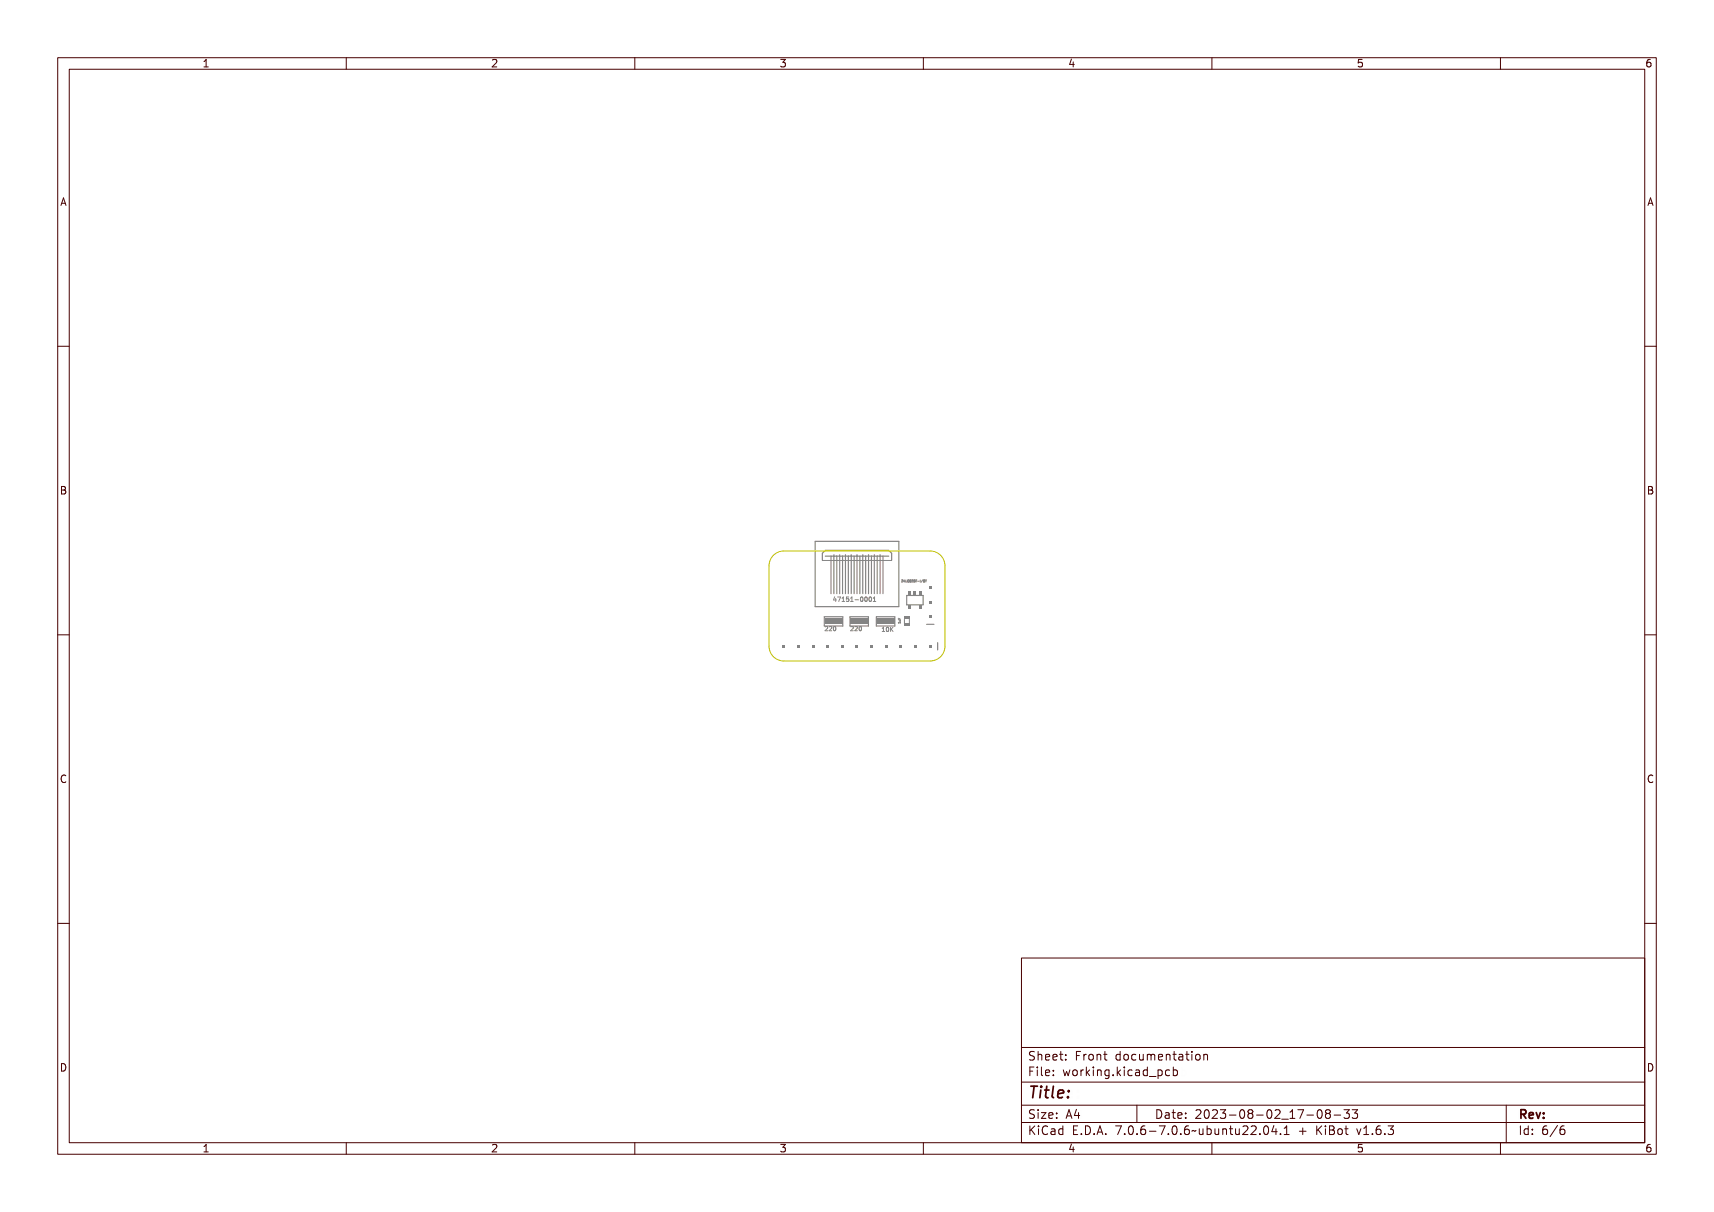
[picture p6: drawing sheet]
<svg xmlns="http://www.w3.org/2000/svg" width="297mm" height="210mm" viewBox="0 0 297 210" stroke-linecap="round" stroke-linejoin="round" font-family="sans-serif">
<g fill="none" stroke="#848484" stroke-width=".17">
<path d="M143.3 108.6h.1a.28 .28 0 0 1 .3 .2 .28 .28 0 0 1-.2 .3l-.1 .1 .4 .1h-.5l.3-.5v-.1h-.3zM143.4 108.9l-.4 .4h.4M143.9 108.6h.1a.28 .28 0 0 1 .3 .2 .28 .28 0 0 1-.2 .3l-.1 .1 .3 .1h-.4l.3-.5v-.1h-.3zM144.5 108.7l.1-.1a.35 .35 0 0 1 .4 .4 .35 .35 0 0 1-.4 .3l-.1-.2zM144.6 103.4l-.2 .6h.5M144.7 108.7a.3 .3 0 0 1 .2 .3 .3 .3 0 0 1-.2 .2zM144.8 103.7v.5M145.1 103.4h.6l-.4 .8M146.1 103.5h.1v.5h.1l-.1 .2h-.1v-.1h-.4zM146.1 103.6v.4h-.3zM146.4 103.5h.5l-.3 .7h-.1l.3-.6zM147.1 103.5h.2v.7h.2h-.4h.1v-.6h-.1z"/>
<path d="M147.7 103.5h.4l-.3 .1v.2a.25 .25 0 0 1 .3 .1 .25 .25 0 0 1-.1 .3 .25 .25 0 0 1-.4-.1 .2 .2 0 0 0 .3 .1 .2 .2 0 0 0 .1-.3 .2 .2 0 0 0-.3 0zM147.8 108.6a.28 .28 0 0 1 .4 .2 .28 .28 0 0 1-.2 .3l-.1 .1 .3 .1h-.4l.3-.5-.1-.1h-.2zM147.8 108.9l-.4 .4h.5M148.3 103.5h.3v.7h.1h-.4h.2v-.6h-.2zM148.4 108.6a.28 .28 0 0 1 .4 .2 .28 .28 0 0 1-.2 .3l-.1 .1 .3 .1h-.4l.3-.5-.1-.1h-.2zM149 108.7l.1-.1a.35 .35 0 0 1 .3 .4 .35 .35 0 0 1-.3 .3l-.1-.2zM149 103.9l.3 .1zM149.1 108.7a.3 .3 0 0 1 .2 .3 .3 .3 0 0 1-.2 .2zM149.6 103.6v-.1a.37 .37 0 0 1 .4 .4 .37 .37 0 0 1-.4 .3l-.1-.2zM149.7 103.6a.31 .31 0 0 1 .2 .3 .31 .31 0 0 1-.2 .3zM150.2 103.6l.1-.1a.37 .37 0 0 1 .3 .4 .37 .37 0 0 1-.3 .3l-.2-.2zM150.3 103.6a.31 .31 0 0 1 .2 .3 .31 .31 0 0 1-.2 .3z"/>
<path d="M150.8 103.6l.1-.1a.37 .37 0 0 1 .3 .4 .37 .37 0 0 1-.3 .3l-.1-.2zM150.9 103.6a.31 .31 0 0 1 .2 .3 .31 .31 0 0 1-.2 .3zM151.4 103.5h.3v.7h.2h-.5h.2v-.6h-.2zM152.9 109.4h.4M152.9 108.9h.1M153.3 108.8l.2-.1v.7l.2 .1h-.4l.1-.1v-.6zM153.9 108.8v-.1a.35 .35 0 0 1 .4 .4 .35 .35 0 0 1-.4 .3l-.1-.1zM154 108.8a.3 .3 0 0 1 .2 .3 .3 .3 0 0 1-.2 .3zM154.4 108.7h.1v.4l.4-.4-.3 .3 .3 .5-.3-.4-.1 .4h-.1zM155.7 107.7h.4v.2h-.4zM155.7 107.1v.1l.2-.1v.1l.2 .1h-.4zM155.8 107.4h.3v.1l-.3 .1 .2-.1z"/>
<path d="M156.3 100.5h-.1M156.3 100.5h.1M156.4 100.5h.1M156.4 100.5l-.2 .4h.3M156.7 100.5l-.1 .2h.2M156.8 100.5a.16 .16 0 0 1 .2 .1 .16 .16 0 0 1-.1 .2l.1 .1h-.2l.2-.3zM157.2 100.5l.1 .4-.2-.1zM157.2 100.6v.1h-.1zM157.4 100.5l.1 .3 .1 .1h-.2zM157.7 100.6l.2-.1-.2 .1 .2 .3a.18 .18 0 0 1-.2-.1 .18 .18 0 0 1 0-.2zM158.1 100.6v.2zM158.3 100.5a.16 .16 0 0 1 .2 .1 .16 .16 0 0 1-.2 .2l.2 .1h-.2l.2-.3z"/>
<path d="M158.6 100.5l.2 .1v.2l-.2 .1zM158.6 100.7l.2 .1h-.2zM158.6 100.6l.1 .1zM158.9 100.5h.2l-.1 .1v.3zM159.2 100.7l.2 .1zM159.5 100.5h.2v.4h-.2zM159.9 100.5l-.1 .4zM160.1 100.6l.1 .2zM160.3 100.5h.3l-.1 .1v.3z"/>
<circle cx="144.7" cy="109" r=".06"/>
<circle cx="149.2" cy="109" r=".06"/>
<circle cx="149.7" cy="103.9" r=".07"/>
<circle cx="150.4" cy="103.9" r=".07"/>
<circle cx="151" cy="103.9" r=".07"/>
<circle cx="154" cy="109.1" r=".06"/>
<circle cx="158.1" cy="100.7" r=".17"/>
<circle cx="158.1" cy="100.7" r=".03"/>
<circle cx="160.1" cy="100.7" r=".16"/>
</g>
<path d="M157.1 103.2h2.9v1.6h-2.9z" fill="none" stroke="#848484" stroke-width=".2"/>
<g fill="#848484">
<path d="M159.2 104.8h.5v.7h-.5z" fill-rule="evenodd"/>
<path d="M159.2 102.5h.5v.6h-.5z" fill-rule="evenodd"/>
<path d="M158.3 102.5h.5v.6h-.5z" fill-rule="evenodd"/>
<path d="M157.3 104.8h.5v.7h-.5z" fill-rule="evenodd"/>
<path d="M157.3 102.5h.5v.6h-.5z" fill-rule="evenodd"/>
</g>
<g fill="none" stroke="#848484" stroke-width=".2">
<path d="M141.3 93.8h14.5v11.3h-14.5zM142.5 97.1v-1.2l.5-.5h11l.5 .5v1.2M143 96.4h11M144 96.4v6.5M144.5 96.1v6.8M145 96.4v6.5M145.5 96.1v6.8M146 96.4v6.5M146.5 96.1v6.8M147 96.4v6.5M147.5 96.1v6.8M148 96.4v6.5"/>
<path d="M148.5 96.1v6.8M149 96.4v6.5M149.5 96.1v6.8M150 96.4v6.5M150.5 96.1v6.8M151 96.4v6.5M151.5 96.1v6.8M152 96.4v6.5M152.5 96.1v6.8M153 96.4v6.5M162.5 111.4v1.2"/>
</g>
<path d="M142.5 97.1h12" fill="none" stroke="#848484" stroke-width=".17"/>
<g fill="#848484">
<path d="M160.9 111.7h.6v.5h-.6z" fill-rule="evenodd"/>
<path d="M158.4 111.7h.5v.5h-.5z" fill-rule="evenodd"/>
<path d="M155.9 111.7h.5v.5h-.5z" fill-rule="evenodd"/>
<path d="M153.3 111.7h.5v.5h-.5z" fill-rule="evenodd"/>
<path d="M150.8 111.7h.5v.5h-.5z" fill-rule="evenodd"/>
<path d="M148.2 111.7h.6v.5h-.6z" fill-rule="evenodd"/>
<path d="M145.7 111.7h.5v.5h-.5z" fill-rule="evenodd"/>
<path d="M143.2 111.7h.5v.5h-.5z" fill-rule="evenodd"/>
<path d="M140.6 111.7h.5v.5h-.5z" fill-rule="evenodd"/>
<path d="M138.1 111.7h.5v.5h-.5z" fill-rule="evenodd"/>
<path d="M135.5 111.7h.6v.5h-.6z" fill-rule="evenodd"/>
</g>
<path d="M156.7 107.3v.7M157.6 107.3v.7" fill="none" stroke="#848484" stroke-width=".17"/>
<g fill="#848484">
<path d="M156.7 106.8h.9v.5h-.9z" fill-rule="evenodd"/>
<path d="M156.7 108h.9v.5h-.9z" fill-rule="evenodd"/>
</g>
<path d="M147.3 106.9h3.2v1.6h-3.2z" fill="none" stroke="#848484" stroke-width=".2"/>
<path d="M147.3 107.2h3.1v1h-3.1z" fill-rule="evenodd" fill="#848484"/>
<path d="M142.8 106.9h3.2v1.6h-3.2z" fill="none" stroke="#848484" stroke-width=".2"/>
<path d="M142.9 107.2h3.1v1h-3.1z" fill-rule="evenodd" fill="#848484"/>
<path d="M160.6 108.2h1.2" fill="none" stroke="#848484" stroke-width=".2"/>
<g fill="#848484">
<path d="M160.9 106.7h.6v.5h-.6z" fill-rule="evenodd"/>
<path d="M160.9 104.1h.6v.5h-.6z" fill-rule="evenodd"/>
<path d="M160.9 101.6h.6v.5h-.6z" fill-rule="evenodd"/>
</g>
<path d="M151.9 106.9h3.2v1.6h-3.2z" fill="none" stroke="#848484" stroke-width=".2"/>
<path d="M151.9 107.2h3.1v1h-3.1z" fill-rule="evenodd" fill="#848484"/>
<path d="M133.8 96.4a2.54 2.54 0 0 1 2-.9h25.4a2.54 2.54 0 0 1 2.5 2.5v14a2.54 2.54 0 0 1-2.5 2.5h-25.4a2.54 2.54 0 0 1-2.5-2.5v-14v-.6z" fill="none" stroke="#c2c200" stroke-width=".17"/>
<g fill="none" stroke="#480000" stroke-width=".17">
<path d="M10 10h277v190h-277zM12 12h273v186h-273zM60 10v2M110 10v2M160 10v2M210 10v2M260 10v2M10 60h2M285 60h2M10 110h2M285 110h2M10 160h2"/>
<path d="M285 160h2M177 166h108v32h-108zM60 198v2M110 198v2M160 198v2M177 181.5h108M177 187.5h108M177 191.5h108M177 194.5h108M178.1 195.2h.2v.6l.6-.6h.3l-.6 .6 .6 .8h-.2l-.5-.7-.2 .2v.5h-.2zM178.2 185h.9v.2h-.7v.4h.6v.2h-.6v.7h-.2zM178.3 182.4l.5-.1h.2v.2a.31 .31 0 0 0-.5-.1 .31 .31 0 0 0 0 .5 .5 .5 0 0 1 .6 .6 .5 .5 0 0 1-.8 .2l-.1-.2a.34 .34 0 0 0 .4 .1 .34 .34 0 0 0 .1-.5 .47 .47 0 0 1-.5-.2 .47 .47 0 0 1 .1-.5z"/>
<path d="M178.3 192.5l.5-.1h.2v.2a.31 .31 0 0 0-.5-.1 .31 .31 0 0 0 0 .5 .5 .5 0 0 1 .6 .6 .5 .5 0 0 1-.8 .2l-.1-.2a.34 .34 0 0 0 .4 .1 .34 .34 0 0 0 .1-.5 .47 .47 0 0 1-.5-.2 .47 .47 0 0 1 .1-.5zM179.4 182.2h.2v.6a.35 .35 0 0 1 .4-.1 .35 .35 0 0 1 .2 .4v.6h-.2v-.8h-.4v.8h-.2zM179.5 185.4h.4v.9h.4v.2h-.9v-.2h.3v-.8h-.2zM179.5 192.8h.4v.9h.4v.1h-.9v-.1h.3v-.8h-.2zM179.5 195.6h.4v.9h.4v.1h-.9v-.1h.3v-.8h-.2zM179.7 184.9h.2v.3h-.2zM179.7 192.3h.2v.3h-.2zM179.7 195.1h.2v.3h-.2zM180.6 184.9h.4v1.3l.4 .1v.2l-.5-.2v-1.2h-.3zM180.6 192.8h.8v.1l-.6 .8h.6v.1h-.8v-.1l.6-.8h-.6zM180.7 182.8a.49 .49 0 0 1 .6-.1 .49 .49 0 0 1 .2 .5h-.8a.42 .42 0 0 0 .3 .4 .42 .42 0 0 0 .4-.1v.2a.6 .6 0 0 1-.8-.1 .6 .6 0 0 1 .1-.8zM180.7 195.4l.5-.2h.3v.2a.43 .43 0 0 0-.6 0 .43 .43 0 0 0-.2 .5 .43 .43 0 0 0 .2 .5 .43 .43 0 0 0 .6 0v.2a.66 .66 0 0 1-.8-.1 .66 .66 0 0 1-.1-.8z"/>
<path d="M180.8 182.9l.4-.1 .1 .3h-.6zM181.8 195.6h.2a.45 .45 0 0 1 .5 0 .45 .45 0 0 1 .1 .4v.6h-.1v-.1a.38 .38 0 0 1-.5 .2 .38 .38 0 0 1-.2-.5 .38 .38 0 0 1 .4-.2h.3a.35 .35 0 0 0-.3-.4 .35 .35 0 0 0-.4 .2zM181.9 182.8a.49 .49 0 0 1 .6-.1 .49 .49 0 0 1 .2 .5h-.8a.42 .42 0 0 0 .3 .4 .42 .42 0 0 0 .5-.1v.2a.6 .6 0 0 1-.9-.1 .6 .6 0 0 1 .1-.8zM181.9 185.5a.49 .49 0 0 1 .6-.1 .49 .49 0 0 1 .2 .5h-.8a.42 .42 0 0 0 .3 .4 .42 .42 0 0 0 .5-.1v.2a.6 .6 0 0 1-.9-.1 .6 .6 0 0 1 .1-.8zM181.9 192.9a.49 .49 0 0 1 .6-.1 .49 .49 0 0 1 .2 .5h-.8a.42 .42 0 0 0 .3 .4 .42 .42 0 0 0 .5-.1v.2a.6 .6 0 0 1-.9-.1 .6 .6 0 0 1 .1-.8zM182 196.2l.5-.1a.31 .31 0 0 1-.2 .4 .31 .31 0 0 1-.4-.1zM182 182.9l.4-.1 .1 .3h-.6zM182 185.6l.4-.1 .1 .3h-.6zM182 193l.4-.1 .1 .3h-.6zM183 195.7l.4-.2 .2 .2v-.6h.2v1.5h-.2v-.1a.42 .42 0 0 1-.5 .1 .42 .42 0 0 1-.2-.5zM183.2 195.8l.1-.1a.4 .4 0 0 1 .3 .4 .4 .4 0 0 1-.3 .4l-.2-.2zM183.2 182.3h.2v.4h.4v.1h-.4l.1 .8h.3v.1h-.2a.3 .3 0 0 1-.4-.3v-.6h-.3v-.1h.3z"/>
<path d="M183.3 185.4h.2v.3h-.2zM183.3 186.2h.2v.3h-.2zM183.3 192.8h.2v.3h-.2zM183.3 193.6h.2v.2h-.2zM184.5 182.7h.2v.3h-.2zM184.5 183.5h.2v.2h-.2zM185.2 185.4h.2l.2 .8 .1-.5h.2l.2 .5 .1-.8h.2l-.2 1.1h-.2l-.2-.7-.2 .7h-.1zM185.4 195.2h.9v.2h-.7v.4h.6v.2h-.6v.5h.7v.1h-.9zM185.7 192.4h.2l.5 1.4h-.2l-.1-.3h-.5l-.1 .3h-.2zM185.8 192.6l.2 .7h-.4zM186.6 182.3h.9v.2h-.7v.4h.6v.2h-.6v.6h-.2zM186.7 185.5a.52 .52 0 0 1 .8 .4 .52 .52 0 0 1-.8 .4l-.1-.4z"/>
<path d="M186.8 185.6l.1-.1a.39 .39 0 0 1 .4 .4 .39 .39 0 0 1-.4 .4l-.1-.2zM186.9 196.4h.2v.2h-.2zM187.1 192.4h.2v.9h.2v.2h-.2v.3h-.2v-.3h-.6v-.2zM187.1 192.6v.7h-.4zM187.8 195.2a.76 .76 0 0 1 .9 .7 .76 .76 0 0 1-.9 .7zM188 195.4a.57 .57 0 0 1 .5 .5 .57 .57 0 0 1-.5 .6zM188 182.7h.2v.2a.3 .3 0 0 1 .3-.3 .3 .3 0 0 1 .3 .3 .37 .37 0 0 0-.5-.1 .37 .37 0 0 0-.1 .4v.5h-.2zM188 185.4h.2v.2a.3 .3 0 0 1 .3-.3 .3 .3 0 0 1 .3 .3 .37 .37 0 0 0-.5-.1 .37 .37 0 0 0-.1 .4v.6h-.2zM189.1 184.9h.1v.9l.5-.4h.2l-.4 .4 .5 .7h-.2l-.4-.6-.2 .1v.5h-.1zM189.1 182.8a.52 .52 0 0 1 .8 .4 .52 .52 0 0 1-.8 .4l-.1-.4zM189.2 182.9l.1-.1a.39 .39 0 0 1 .4 .4 .39 .39 0 0 1-.4 .4l-.1-.2zM189.3 196.4h.3v.2h-.3z"/>
<path d="M190.2 182.7h.2v.1a.35 .35 0 0 1 .4-.1 .35 .35 0 0 1 .3 .4v.6h-.2l-.1-.8h-.3l-.1 .8h-.2zM190.3 185.4h.4v.9h.4v.2h-.9v-.2h.4v-.8h-.3zM190.5 195.2h.3l.4 1.4h-.2l-.1-.3h-.5l-.1 .3h-.2zM190.6 184.9h.1v.3h-.1zM190.6 195.4l.2 .7h-.4zM191.4 185.4h.2v.1a.35 .35 0 0 1 .4-.1 .35 .35 0 0 1 .3 .4v.7h-.2l-.1-.9h-.3l-.1 .9h-.2zM191.7 182.3h.1v.4h.4v.1h-.4l.1 .8h.3v.1h-.2a.3 .3 0 0 1-.3-.3v-.6h-.3v-.1h.3zM191.7 196.4h.3v.2h-.3zM192.7 185.5l.3-.2 .3 .2v-.1h.2v1a.53 .53 0 0 1-.8 .4v-.2a.36 .36 0 0 0 .4 .1 .36 .36 0 0 0 .2-.4l-.1 .1a.53 .53 0 0 1-.7-.3 .53 .53 0 0 1 .2-.6zM192.8 185.6l.1-.1a.39 .39 0 0 1 .4 .4 .39 .39 0 0 1-.4 .4l-.1-.2zM193.8 195.2h.9l-.5 1.4h-.2l.5-1.2h-.7zM193.9 182.8l.3-.2 .3 .2v-.6h.2v1.5h-.2v-.1a.42 .42 0 0 1-.6 .1 .42 .42 0 0 1-.1-.5z"/>
<path d="M194.1 182.8a.4 .4 0 0 1 .4 .4 .4 .4 0 0 1-.4 .4l-.2-.4zM194.1 186.2h.3v.3h-.3zM195.1 184.9h.2v.9l.4-.4h.3l-.5 .4 .5 .7h-.2l-.4-.6-.1 .1v.5h-.2zM195.1 182.8a.52 .52 0 0 1 .8 .4 .52 .52 0 0 1-.8 .4l-.1-.4zM195.2 182.9l.1-.1a.39 .39 0 0 1 .4 .4 .39 .39 0 0 1-.4 .4l-.1-.2zM195.3 196.4h.3v.2h-.3zM196.3 185.4h.5v.9h.3v.2h-.9v-.2h.4v-.8h-.3zM196.3 195.4a.5 .5 0 0 1 .7-.1 .5 .5 0 0 1 .1 .6 .52 .52 0 0 1-.4 .8 .52 .52 0 0 1-.5-.8zM196.4 182.8a.39 .39 0 0 1 .4-.2 .39 .39 0 0 1 .3 .3 .4 .4 0 0 0-.6 0 .4 .4 0 0 0 0 .6 .4 .4 0 0 0 .6 0 .41 .41 0 0 1-.4 .3 .41 .41 0 0 1-.4-.3v-.5zM196.5 195.4a.57 .57 0 0 1 .4 .9l-.3 .2a.86 .86 0 0 1-.1-1.1zM196.6 184.9h.2v.3h-.2zM197 191.5v3"/>
<path d="M197.4 182.7h.2v.8l.2 .1 .3-.2v-.7h.2v1h-.2v-.1a.35 .35 0 0 1-.4 .2 .35 .35 0 0 1-.3-.5zM197.6 185.5a.39 .39 0 0 1 .4-.2 .39 .39 0 0 1 .3 .3 .4 .4 0 0 0-.6 0 .4 .4 0 0 0 0 .6 .4 .4 0 0 0 .6 0 .41 .41 0 0 1-.4 .3 .41 .41 0 0 1-.4-.3v-.5zM197.7 196.4h.3v.2h-.3zM198.6 182.7h.1l.2-.1a.22 .22 0 0 0 .2 .2 .22 .22 0 0 0 .2-.2l.2 .3 .1 .8h-.2v-.8l-.1-.1-.2 .1v.8h-.1v-.8l-.2-.1-.1 .1v.8h-.1zM198.7 185.4h.1a.45 .45 0 0 1 .5 0 .45 .45 0 0 1 .2 .4v.7h-.2v-.2a.38 .38 0 0 1-.5 .2 .38 .38 0 0 1-.2-.5 .38 .38 0 0 1 .5-.2h.2a.35 .35 0 0 0-.3-.4 .35 .35 0 0 0-.3 .2zM198.7 195.4l.5-.2h.2v.2a.43 .43 0 0 0-.5 0 .43 .43 0 0 0-.1 .5 .48 .48 0 0 1 .7 0 .48 .48 0 0 1-.1 .7 .48 .48 0 0 1-.7-.1l-.1-.6zM198.8 186l.5-.1a.31 .31 0 0 1-.1 .4 .31 .31 0 0 1-.4-.1zM198.9 195.9a.29 .29 0 0 1 .4 .1 .29 .29 0 0 1-.1 .4 .29 .29 0 0 1-.4-.1zM199.9 185.5l.3-.2 .3 .2v-.6h.2v1.6h-.2v-.2a.42 .42 0 0 1-.5 .1 .42 .42 0 0 1-.2-.5zM199.9 182.8a.49 .49 0 0 1 .6-.1 .49 .49 0 0 1 .2 .5h-.7a.42 .42 0 0 0 .2 .4 .42 .42 0 0 0 .5-.1v.2a.6 .6 0 0 1-.8-.1 .6 .6 0 0 1 0-.8zM200 196h.5v.2h-.5zM200 185.6l.1-.1a.39 .39 0 0 1 .4 .4 .39 .39 0 0 1-.4 .4l-.1-.2z"/>
<path d="M200.1 182.9l.3-.1 .2 .3h-.6zM200.1 192.4a.76 .76 0 0 1 1 .7 .76 .76 0 0 1-1 .7zM200.3 192.6a.57 .57 0 0 1 .6 .5 .57 .57 0 0 1-.6 .6zM200.9 186.8l1.2 .1zM201 195.2h.9l-.5 1.4h-.2l.5-1.2h-.7zM201.1 182.7h.1v.1a.35 .35 0 0 1 .5-.1 .35 .35 0 0 1 .2 .4v.6h-.2v-.8h-.4l-.1 .8h-.1zM201.4 192.8h.2a.45 .45 0 0 1 .5 0 .45 .45 0 0 1 .1 .4v.6h-.1v-.1a.38 .38 0 0 1-.5 .2 .38 .38 0 0 1-.2-.5 .38 .38 0 0 1 .4-.2h.3a.35 .35 0 0 0-.3-.4 .35 .35 0 0 0-.4 .2zM201.6 193.4l.5-.1a.31 .31 0 0 1-.2 .4 .31 .31 0 0 1-.4-.1zM202.2 185.4h.2v.1a.46 .46 0 0 1 .6 0 .46 .46 0 0 1 .1 .6 .39 .39 0 0 1-.2 .4 .39 .39 0 0 1-.5-.2v.6h-.2zM202.5 182.3h.2v.4h.4v.1h-.4v.8h.4v.1h-.2a.3 .3 0 0 1-.4-.3v-.6h-.3v-.1h.3zM202.5 185.6l.1-.1a.4 .4 0 0 1 .4 .4 .4 .4 0 0 1-.4 .4l-.2-.2zM202.5 196.4h.3v.2h-.3z"/>
<path d="M202.8 192.4h.2v.4h.4v.1h-.4l.1 .8h.3v.1h-.2a.3 .3 0 0 1-.4-.3v-.6h-.3v-.1h.3zM203.5 182.7h.2a.45 .45 0 0 1 .4 0 .45 .45 0 0 1 .2 .4v.6h-.2v-.1a.38 .38 0 0 1-.5 .2 .38 .38 0 0 1-.2-.5 .38 .38 0 0 1 .5-.2h.2a.35 .35 0 0 0-.2-.4 .35 .35 0 0 0-.4 .2zM203.5 195.4a.5 .5 0 0 1 .7-.1 .5 .5 0 0 1 .1 .6 .52 .52 0 0 1-.4 .8 .52 .52 0 0 1-.5-.8zM203.6 185.5a.39 .39 0 0 1 .4-.2 .39 .39 0 0 1 .3 .3 .4 .4 0 0 0-.5 0 .4 .4 0 0 0 0 .6 .4 .4 0 0 0 .5 0 .41 .41 0 0 1-.4 .3 .41 .41 0 0 1-.4-.3v-.5zM203.7 183.3l.4-.1a.31 .31 0 0 1-.1 .4 .31 .31 0 0 1-.4-.1zM203.7 195.4a.57 .57 0 0 1 .4 .9l-.2 .2a.86 .86 0 0 1-.2-1.1zM203.9 192.9a.49 .49 0 0 1 .6-.1 .49 .49 0 0 1 .2 .5h-.8a.42 .42 0 0 0 .3 .4 .42 .42 0 0 0 .5-.1v.2a.6 .6 0 0 1-.9-.1 .6 .6 0 0 1 .1-.8zM204 193l.4-.1 .1 .3h-.6zM204.7 184.9h.1v.6a.45 .45 0 0 1 .7 0 .45 .45 0 0 1 0 .6 .39 .39 0 0 1-.2 .4 .39 .39 0 0 1-.5-.2v.2h-.1zM204.9 182.3h.2v.4h.4v.1h-.4v.8h.4v.1h-.2a.3 .3 0 0 1-.4-.3v-.6h-.3v-.1h.3zM204.9 185.6l.1-.1a.39 .39 0 0 1 .4 .4 .39 .39 0 0 1-.4 .4l-.1-.2zM204.9 196.4h.3v.2h-.3z"/>
<path d="M205.3 192.8h.2v.3h-.2zM205.3 193.6h.2v.2h-.2zM205.9 182.7h.5v.9h.3v.1h-.9v-.1h.4v-.8h-.3zM205.9 195.4l.5-.2h.2v.2a.43 .43 0 0 0-.5 0 .43 .43 0 0 0-.1 .5 .48 .48 0 0 1 .7 0 .48 .48 0 0 1-.1 .7 .48 .48 0 0 1-.7-.1l-.1-.6zM206.1 195.9a.29 .29 0 0 1 .4 .1 .29 .29 0 0 1-.1 .4 .29 .29 0 0 1-.4-.1zM206.2 182.2h.2v.3h-.2zM207 196l.3-.1 .5 .1 .2-.1a.38 .38 0 0 1-.7 .2l-.3 .1zM207.1 182.8a.52 .52 0 0 1 .8 .4 .52 .52 0 0 1-.8 .4l-.1-.4zM207.3 182.9l.1-.1a.39 .39 0 0 1 .4 .4 .39 .39 0 0 1-.4 .4l-.2-.2zM207.4 192.5a.53 .53 0 0 1 .8 .1 .53 .53 0 0 1-.3 .7l-.3 .4h.7v.1h-.9v-.1l.3-.4a.49 .49 0 0 0 .2-.7l-.5 .1zM208.3 182.7h.1v.1a.35 .35 0 0 1 .5-.1 .35 .35 0 0 1 .2 .4v.6h-.2v-.8h-.4l-.1 .8h-.1zM208.3 195.6h.1l.1 .8 .2 .1 .2-.2v-.7h.2v1h-.2v-.1a.35 .35 0 0 1-.4 .2 .35 .35 0 0 1-.2-.5z"/>
<path d="M208.7 192.6a.5 .5 0 0 1 .6-.1 .5 .5 0 0 1 .2 .6 .52 .52 0 0 1-.5 .8 .52 .52 0 0 1-.4-.8zM208.9 192.6a.57 .57 0 0 1 .4 .9l-.3 .2a.86 .86 0 0 1-.1-1.1zM209.5 195.1h.2v.6a.45 .45 0 0 1 .6-.1 .45 .45 0 0 1 .1 .7 .39 .39 0 0 1-.3 .4 .39 .39 0 0 1-.4-.2v.1h-.2zM209.7 195.8l.1-.1a.4 .4 0 0 1 .4 .4 .4 .4 0 0 1-.4 .4l-.1-.2zM209.8 192.5a.53 .53 0 0 1 .8 .1 .53 .53 0 0 1-.3 .7l-.3 .4h.7v.1h-.9v-.1l.3-.4a.49 .49 0 0 0 .2-.7l-.5 .1zM210 198v2M210.7 195.6h.2v.8l.2 .1 .2-.2v-.7h.2v1h-.2v-.1a.35 .35 0 0 1-.4 .2 .35 .35 0 0 1-.2-.5zM211 192.4a.46 .46 0 0 1 .6 0 .46 .46 0 0 1 .1 .6l-.1 .1a.45 .45 0 0 1 .2 .6 .45 .45 0 0 1-.6 .2l-.2-.1v-.2a.35 .35 0 0 0 .5 .1 .35 .35 0 0 0 0-.5h-.3v-.2a.28 .28 0 0 0 .4-.1 .28 .28 0 0 0 0-.3 .28 .28 0 0 0-.4 0h-.2zM211.9 195.6h.2v.1a.35 .35 0 0 1 .4-.1 .35 .35 0 0 1 .2 .4v.6h-.2v-.8h-.4v.8h-.2zM212.4 193.2h.5v.2h-.5zM213.3 195.2h.2v.4h.4v.1h-.4v.8h.4v.1h-.2a.3 .3 0 0 1-.4-.3v-.6h-.3v-.1h.3zM213.5 192.6a.5 .5 0 0 1 .6-.1 .5 .5 0 0 1 .2 .6 .52 .52 0 0 1-.5 .8 .52 .52 0 0 1-.4-.8z"/>
<path d="M213.7 192.6a.57 .57 0 0 1 .4 .9l-.3 .2a.86 .86 0 0 1-.1-1.1zM214.3 195.6h.2v.8l.2 .1 .2-.2v-.7h.2v1h-.2v-.1a.35 .35 0 0 1-.4 .2 .35 .35 0 0 1-.2-.5zM214.7 192.5a.41 .41 0 0 1 .7-.1 .41 .41 0 0 1-.2 .7 .42 .42 0 0 1 .2 .6 .42 .42 0 0 1-.7 0 .42 .42 0 0 1 .2-.6l-.3-.2zM215.5 195.3a.53 .53 0 0 1 .8 .1 .53 .53 0 0 1-.3 .7l-.3 .4h.6v.1h-.9v-.1l.4-.4a.49 .49 0 0 0 .2-.8l-.5 .2zM216 193.2h.5v.2h-.5zM216.7 195.3a.53 .53 0 0 1 .8 .1 .53 .53 0 0 1-.3 .7l-.3 .4h.6v.1h-.9v-.1l.4-.4a.49 .49 0 0 0 .2-.8l-.5 .2zM217.1 192.6a.5 .5 0 0 1 .7-.1 .5 .5 0 0 1 .1 .6 .52 .52 0 0 1-.5 .8 .52 .52 0 0 1-.4-.8zM217.3 192.6a.57 .57 0 0 1 .4 .9l-.3 .2a.86 .86 0 0 1-.1-1.1zM218.2 196.4h.2v.2h-.2zM218.2 192.5a.53 .53 0 0 1 .8 .1 .53 .53 0 0 1-.3 .7l-.3 .4h.7v.1h-.9v-.1l.3-.4a.49 .49 0 0 0 .2-.7l-.5 .1zM219.2 195.4a.5 .5 0 0 1 .6-.1 .5 .5 0 0 1 .2 .6 .52 .52 0 0 1-.5 .8 .52 .52 0 0 1-.5-.8zM219.2 194.2l1.3 .1z"/>
<path d="M219.4 195.4a.57 .57 0 0 1 .3 .9l-.2 .2a.86 .86 0 0 1-.1-1.1zM220.7 192.5l.5-.1v1.3h.3v.1h-.8v-.1h.3v-1.1h-.3zM220.8 195.2h.2v.9h.2v.2h-.2v.3h-.2v-.3h-.6v-.2zM220.8 195.4v.7h-.4zM221.8 196.4h.2v.2h-.2zM221.8 192.4h.9l-.5 1.4h-.2l.5-1.2h-.7zM222.8 195.3l.5-.1v1.3h.3v.1h-.8v-.1h.3v-1.1h-.3zM223.2 193.2h.5v.2h-.5zM224.3 192.6a.5 .5 0 0 1 .7-.1 .5 .5 0 0 1 .1 .6 .52 .52 0 0 1-.4 .8 .52 .52 0 0 1-.5-.8zM224.5 192.6a.57 .57 0 0 1 .4 .9l-.2 .2a.86 .86 0 0 1-.2-1.1zM225.4 195.5h.2v.4h.4v.2h-.4v.4h-.2v-.4h-.4v-.2h.4zM225.5 192.5a.41 .41 0 0 1 .7-.1 .41 .41 0 0 1-.2 .7 .42 .42 0 0 1 .2 .6 .42 .42 0 0 1-.7 0 .42 .42 0 0 1 .2-.6l-.3-.2z"/>
<path d="M226.8 193.2h.5v.2h-.5zM227.5 195.2h.2v.6l.6-.6h.2l-.6 .6 .6 .8h-.2l-.5-.7-.1 .2v.5h-.2zM227.8 192.4a.46 .46 0 0 1 .7 0 .46 .46 0 0 1 0 .6l-.1 .1a.45 .45 0 0 1 .3 .6 .45 .45 0 0 1-.7 .2l-.2-.1v-.2a.35 .35 0 0 0 .5 .1 .35 .35 0 0 0 0-.5h-.2v-.2a.28 .28 0 0 0 .3-.1 .28 .28 0 0 0 0-.3 .28 .28 0 0 0-.4 0h-.2zM228.8 195.6h.4v.9h.4v.1h-.9v-.1h.4v-.8h-.3zM229.1 192.4a.46 .46 0 0 1 .6 0 .46 .46 0 0 1 0 .6l-.1 .1a.45 .45 0 0 1 .3 .6 .45 .45 0 0 1-.7 .2l-.2-.1v-.2a.35 .35 0 0 0 .5 .1 .35 .35 0 0 0 0-.5h-.2v-.2a.28 .28 0 0 0 .3-.1 .28 .28 0 0 0 0-.3 .28 .28 0 0 0-.4 0h-.1zM229.1 195.1h.1v.3h-.1zM229.9 195.2h.4a.35 .35 0 0 1 .5 .2 .35 .35 0 0 1-.3 .5 .41 .41 0 0 1 .3 .5 .41 .41 0 0 1-.5 .2h-.4zM230.1 196h.2a.27 .27 0 0 1 .3 .2 .27 .27 0 0 1-.3 .3h-.2zM230.1 195.4h.2a.23 .23 0 0 1 .3 .2 .23 .23 0 0 1-.3 .2h-.2zM231.2 193.2h1.1M231.2 195.7a.52 .52 0 0 1 .8 .4 .52 .52 0 0 1-.8 .4l-.1-.4zM231.3 195.8l.1-.1a.39 .39 0 0 1 .4 .4 .39 .39 0 0 1-.4 .4l-.1-.2z"/>
<path d="M232.6 195.2h.1v.4h.4v.1h-.4l.1 .8h.3v.1h-.2a.3 .3 0 0 1-.3-.3v-.6h-.3v-.1h.3zM232.9 192.3h.9l-.5 .6 .4 .1v.6l-.2 .2h-.4l-.2-.2M234.3 192.3h.9l-.5 .6 .5 .1v.6l-.2 .2h-.5l-.2-.2M234.6 195.6h.2l.3 .9 .4-.9h.2l-.4 1h-.3zM236 195.3l.5-.1v1.3h.3v.1h-.8v-.1h.3v-1.1h-.3zM237.4 196.4h.3v.2h-.3zM238.4 195.4l.5-.2h.2v.2a.43 .43 0 0 0-.5 0 .43 .43 0 0 0-.1 .5 .48 .48 0 0 1 .7 0 .48 .48 0 0 1-.1 .7 .48 .48 0 0 1-.7-.1l-.1-.6zM238.6 195.9a.29 .29 0 0 1 .4 .1 .29 .29 0 0 1-.1 .4 .29 .29 0 0 1-.4-.1zM239.8 196.4h.3v.2h-.3zM240.7 195.2a.46 .46 0 0 1 .6 0 .46 .46 0 0 1 .1 .6l-.1 .1a.45 .45 0 0 1 .2 .6 .45 .45 0 0 1-.6 .2l-.2-.1v-.2a.35 .35 0 0 0 .5 .1 .35 .35 0 0 0 0-.5l-.3-.1v-.1a.28 .28 0 0 0 .4-.1 .28 .28 0 0 0 0-.3 .28 .28 0 0 0-.4 0h-.2zM260 198v2M261 191.5v6.5"/>
<path d="M263.2 195.2h.8v.2h-.3v1.1h.3v.1h-.8v-.1h.3v-1.1h-.3zM264.4 195.7l.3-.2 .3 .2v-.6h.2v1.5h-.2v-.1a.42 .42 0 0 1-.5 .1 .42 .42 0 0 1-.2-.5zM264.6 195.8l.1-.1a.4 .4 0 0 1 .3 .4 .4 .4 0 0 1-.3 .4l-.2-.2zM265.9 195.6h.2v.3h-.2zM265.9 196.4h.2v.2h-.2zM268.1 195.4l.5-.2h.2v.2a.43 .43 0 0 0-.5 0 .43 .43 0 0 0-.2 .5 .48 .48 0 0 1 .7 0 .48 .48 0 0 1-.1 .7 .48 .48 0 0 1-.6-.1l-.2-.6zM268.2 195.9a.29 .29 0 0 1 .4 .1 .29 .29 0 0 1 0 .4 .29 .29 0 0 1-.4-.1zM269.9 195.2h.2l-.8 1.6h-.2zM270.5 195.4l.5-.2h.2v.2a.43 .43 0 0 0-.5 0 .43 .43 0 0 0-.2 .5 .48 .48 0 0 1 .7 0 .48 .48 0 0 1 0 .7 .48 .48 0 0 1-.7-.1l-.1-.6zM270.6 195.9a.29 .29 0 0 1 .4 .1 .29 .29 0 0 1 0 .4 .29 .29 0 0 1-.4-.1z"/>
<circle cx="196.7" cy="195.9" r=".13"/>
<circle cx="203.9" cy="195.9" r=".13"/>
<circle cx="209" cy="193.1" r=".13"/>
<circle cx="213.8" cy="193.1" r=".13"/>
<circle cx="215" cy="193.4" r=".29"/>
<circle cx="215" cy="192.8" r=".25"/>
<circle cx="217.4" cy="193.1" r=".13"/>
<circle cx="219.5" cy="195.9" r=".13"/>
<circle cx="224.7" cy="193.1" r=".13"/>
<circle cx="225.9" cy="193.4" r=".29"/>
<circle cx="225.9" cy="192.8" r=".25"/>
</g>
<g fill="none" stroke="#480000" stroke-width=".3">
<path d="M178.1 188.4h1.4v.2h-.6v1.7h-.2v-1.7h-.6zM179.9 188.8h.7v1.3h.4v.2h-1.2v-.2h.5v-1.1h-.4zM180.3 188.3h.3v.3h-.3zM181.8 188.4h.2v.4h.6v.2h-.6v1l.2 .1h.4v.2a.55 .55 0 0 1-.8-.5v-.8h-.4v-.2h.4zM183 188.3h.6l.1 1.6 .1 .2h.4v.2a.54 .54 0 0 1-.8-.5v-1.4h-.4zM184.8 189a.65 .65 0 0 1 .8-.1 .65 .65 0 0 1 .3 .7h-1.1a.56 .56 0 0 0 .4 .5 .56 .56 0 0 0 .6-.1v.2a.81 .81 0 0 1-1.1-.1 .81 .81 0 0 1 .1-1.1zM185 189.1l.3-.1a.37 .37 0 0 1 .3 .4h-.8zM186.7 188.9h.3v.4h-.3zM186.7 189.9h.3v.4h-.3zM263.1 192.4a.73 .73 0 0 1 .9 .2v.3l-.3 .3 .5 .6h-.2l-.3-.4-.2-.2h-.2v.6h-.2zM263.3 192.6h.2a.26 .26 0 0 1 .3 .2 .26 .26 0 0 1-.2 .3h-.3zM264.5 192.9a.49 .49 0 0 1 .6-.1 .49 .49 0 0 1 .2 .5h-.8a.42 .42 0 0 0 .3 .4 .42 .42 0 0 0 .4-.1v.2a.6 .6 0 0 1-.8-.1 .6 .6 0 0 1 .1-.8z"/>
<path d="M264.6 193l.3-.1 .2 .3h-.6zM265.5 192.8h.2l.3 .9 .3-.9h.2l-.4 1h-.2zM267.1 192.8h.2v.3h-.2zM267.1 193.6h.2v.2h-.2z"/>
</g>
<text font-size="2.7" fill="#480000" x="178" y="190.3">Title:</text>
<g font-size="2" fill="#480000">
<text x="178" y="183.7">Sheet: Front documentation</text>
<text x="178" y="186.5">File: working.kicad_pcb</text>
<text x="178" y="193.9">Size: A4</text>
<text x="178" y="196.6">KiCad E.D.A. 7.0.6-7.0.6~ubuntu22.04.1 + KiBot v1.6.3</text>
<text x="200" y="193.9">Date: 2023-08-02_17-08-33</text>
<text x="263" y="196.6">Id: 6/6</text>
<text x="263" y="193.9">Rev:</text>
</g>
<g font-size="1.7" fill="#480000">
<text x="35" y="11.7">1</text>
<text x="85" y="11.7">2</text>
<text x="135" y="11.7">3</text>
<text x="185" y="11.7">4</text>
<text x="235" y="11.7">5</text>
<text x="285" y="11.7">6</text>
<text x="10.5" y="35.7">A</text>
<text x="285.5" y="35.7">A</text>
<text x="10.5" y="85.6">B</text>
<text x="285.5" y="85.6">B</text>
<text x="10.5" y="135.7">C</text>
<text x="285.5" y="135.7">C</text>
<text x="10.5" y="185.6">D</text>
<text x="285.5" y="185.6">D</text>
<text x="35" y="199.7">1</text>
<text x="85" y="199.7">2</text>
<text x="135" y="199.7">3</text>
<text x="185" y="199.7">4</text>
<text x="235" y="199.7">5</text>
<text x="285" y="199.7">6</text>
</g>
<g font-size="1" fill="#848484">
<text x="145.7" y="104.2">47151-0001</text>
<text x="143.2" y="109.3">220</text>
<text x="147.7" y="109.3">220</text>
<text x="153.1" y="109.5">10K</text>
</g>
<g font-size=".5" fill="#848484">
<text x="156.8" y="100.9">24LC02BT-I/OT</text>
<text x="156.1" y="107.9" transform="rotate(-90 156.1 107.9)">1uF</text>
</g>
</svg>
